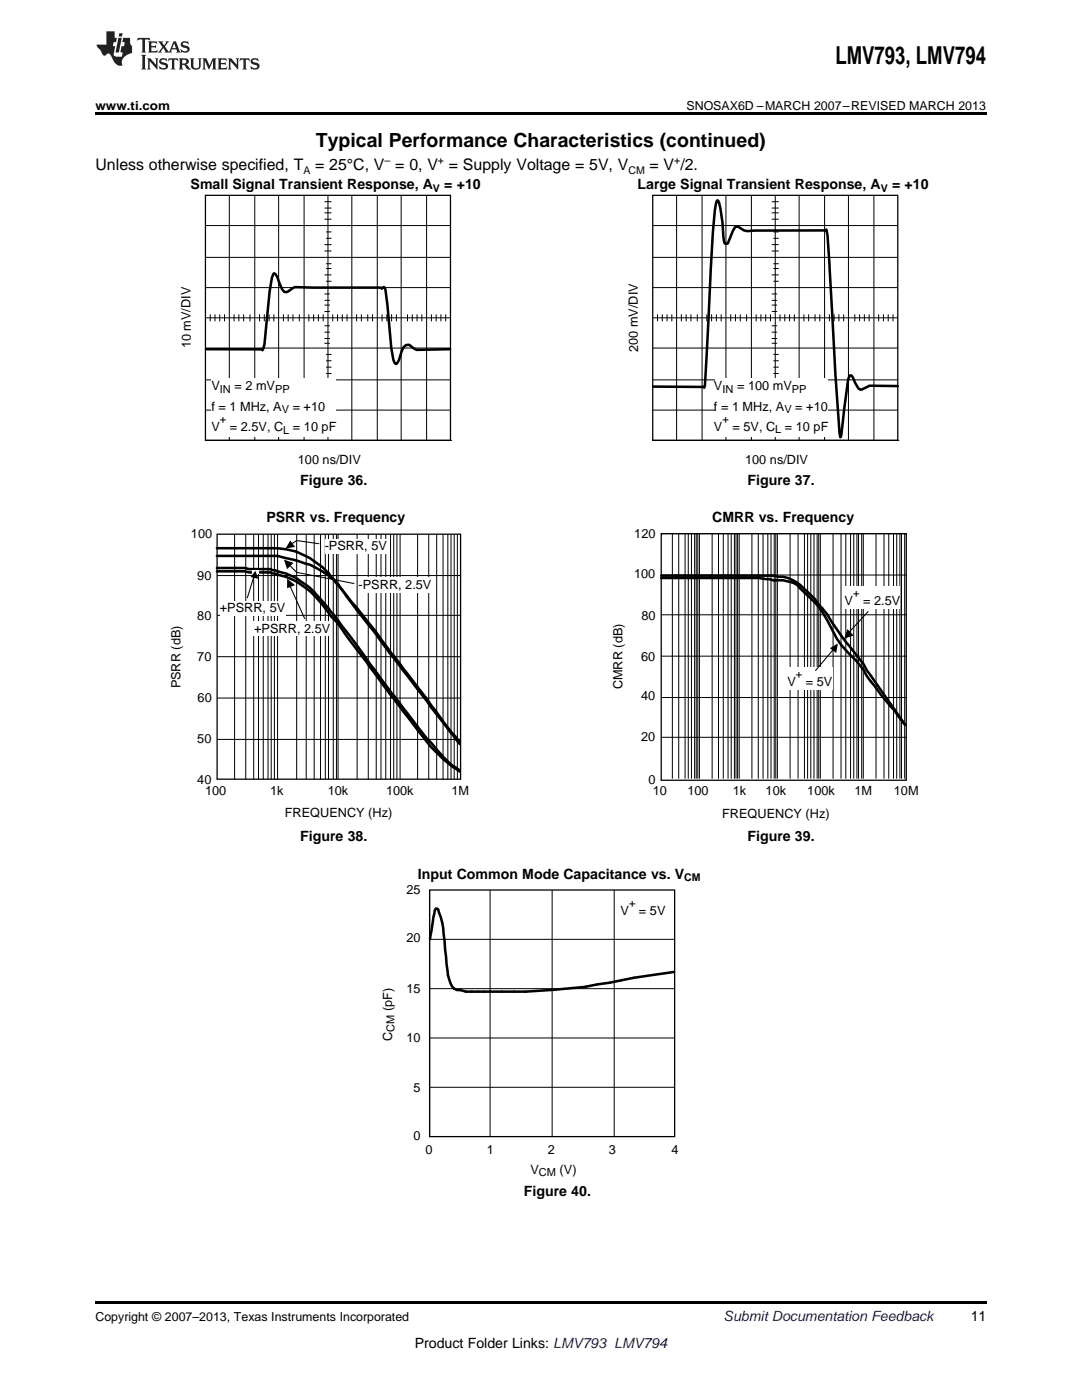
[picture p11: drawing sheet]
<svg xmlns="http://www.w3.org/2000/svg" width="216mm" height="279mm" viewBox="0 0 216 279" stroke-linecap="round" stroke-linejoin="round" font-family="sans-serif">
<path d="M19 259.7h177.8v.5h-177.8z" fill="#000"/>
<path d="M111.5 240.4h.3v.7h-.3z" fill="#fff"/>
<path d="M85.8 187.4l.7-4.4 .3-1.3 .2-.3 .5 .1v.5a12.3 12.3 0 0 1 1 4.4l.6 6a9.9 9.9 0 0 0 1.2 4.5 1.66 1.66 0 0 0 1.5 .7l1.2 .3h11.9l12-.9 4.8-.9a111.7 111.7 0 0 1 12.8-2.1" fill="none" stroke="#000" stroke-width=".51"/>
<path d="M85.7 177.6h48.9v49.2h-48.9z" fill="none" stroke="#000" stroke-width=".25"/>
<path d="M85.7 177.6v49.2M97.8 177.6v49.2M110.2 177.6v49.2M122.6 177.6v49.2M85.7 197.3h48.9M85.7 187.5h48.9M85.7 217h48.9M85.7 207.2h48.9" fill="none" stroke="#000" stroke-width=".2"/>
<path d="M123.8 178.9h8.9v4.4h-8.9z" fill-rule="evenodd" fill="#fff"/>
<g fill="#fff">
<path d="M66.9 169.7h.3v.7h-.3z"/>
<path d="M156.1 169.7h.4v.7h-.4z"/>
</g>
<path d="M43.3 109.4h12.1a15.1 15.1 0 0 1 11.6 6.8l2.2 2.6a193.3 193.3 0 0 1 9.9 12.8l6.1 7.9a84.2 84.2 0 0 0 6.5 8.6M43.3 113.4h5.5a20.8 20.8 0 0 0 5.2 .2l.4 .2a15.3 15.3 0 0 1 9.9 6.1l2.2 2.7 4.7 6.1 7 9.7 1.4 1.8a111.8 111.8 0 0 0 10.2 12.2l1.9 1.4M43.3 110.9h12.1l3.7 .9a18.8 18.8 0 0 1 7.9 4.2l4.2 5.7 3.6 4.6 3.4 4.6 13.5 17.6M43.3 114h5.5a20.8 20.8 0 0 0 5.2 .2l.4 .3a15.3 15.3 0 0 1 9.9 6.1l1.8 2.4 1.4 1.6 10.7 14.5 4.1 5.2a35 35 0 0 0 9.4 9.7" fill="none" stroke="#000" stroke-width=".51"/>
<g fill="none" stroke="#000" stroke-width=".2">
<path d="M43.3 114.9h48.6M46.8 106.6v48.9M49 106.6v48.9M50.6 106.6v48.9M51.6 106.6v48.9M52.5 106.6v48.9M53.5 106.6v48.9M54.1 106.6v48.9M54.8 106.6v48.9M55.4 106.6v48.9M59.2 106.6v48.9M61.1 106.6v48.9"/>
<path d="M62.7 106.6v48.9M64 106.6v48.9M64.9 106.6v48.9M65.5 106.6v48.9M66.5 106.6v48.9M67.1 106.6v48.9M67.5 106.6v48.9M71.3 106.6v48.9M73.5 106.6v48.9M75.1 106.6v48.9M76 106.6v48.9M77 106.6v48.9"/>
<path d="M77.9 106.6v48.9M78.6 106.6v48.9M79.2 106.6v48.9M79.8 106.6v48.9M83.3 106.6v48.9M85.5 106.6v48.9M87.1 106.6v48.9M88.4 106.6v48.9M89.4 106.6v48.9M90 106.6v48.9M90.6 106.6v48.9M91.3 106.6v48.9"/>
<path d="M91.9 106.6v48.9M43.3 139.3h48.6M43.3 131.1h48.6M43.3 122.8h48.6M43.3 147.6h48.6"/>
</g>
<path d="M43.3 106.6h48.6v48.9h-48.6z" fill="none" stroke="#000" stroke-width=".25"/>
<g fill="#fff">
<path d="M64.9 107.6h12.4v2.8h-12.4z" fill-rule="evenodd"/>
<path d="M71.6 115.2h14.6v3.2h-14.6z" fill-rule="evenodd"/>
<path d="M44 119.9h13v2.9h-13z" fill-rule="evenodd"/>
<path d="M50.6 124.1h15.3v2.8h-15.3z" fill-rule="evenodd"/>
</g>
<path d="M57.6 112.6l1.6 1.6 11.4 2.3M57.9 117.1l2.9 6.3M58.2 108.5l1-.6 4.4 .6" fill="none" stroke="#000" stroke-width=".21"/>
<path d="M56.7 111.7l1.9 .6-1.3 1.3zM57.3 115.5l1.6 1.3-1.6 .6zM57.9 107.9l1 1.2-1.9 .4z" fill="#000"/>
<path d="M50.3 113.9h1.3v.6h-1.3z" fill-rule="evenodd" fill="#fff"/>
<path d="M50.6 115.2l-1.2 4.1" fill="none" stroke="#000" stroke-width=".21"/>
<path d="M50.9 113.9l.7 1.6-1.6-.3z" fill="#000"/>
<path d="M131.9 114.9h22.4l1 .2a7.8 7.8 0 0 1 5.8 3l1.5 1.4 .6 1 1.8 2.1 2.9 4.4 4.4 5.6 .6 1.1 7.7 10.9-7.7-9.7a13.6 13.6 0 0 0-3.5-4.4 15.5 15.5 0 0 1-3.4-4.9 18.9 18.9 0 0 0-4.9-6.8l-2-2.1a8.6 8.6 0 0 0-4.8-.9l-2.9-.5h-19.5" fill="none" stroke="#000" stroke-width=".51"/>
<g fill="none" stroke="#000" stroke-width=".2">
<path d="M131.9 106.5h48.9M131.9 114.8h48.9M134.2 106.5v48.9M135.4 106.5v48.9M136.7 106.5v48.9M137.3 106.5v48.9M138 106.5v48.9M138.6 106.5v48.9M138.9 106.5v48.9M139.2 106.5v48.9M139.6 106.5v48.9M142.1 106.5v48.9"/>
<path d="M143.4 106.5v48.9M144.3 106.5v48.9M145.3 106.5v48.9M145.9 106.5v48.9M146.5 106.5v48.9M146.9 106.5v48.9M147.2 106.5v48.9M147.5 106.5v48.9M150 106.5v48.9M151.3 106.5v48.9M152.3 106.5v48.9M153.2 106.5v48.9"/>
<path d="M153.8 106.5v48.9M154.5 106.5v48.9M154.8 106.5v48.9M155.1 106.5v48.9M157.7 106.5v48.9M159.2 106.5v48.9M160.5 106.5v48.9M161.1 106.5v48.9M161.8 106.5v48.9M162.4 106.5v48.9M163.1 106.5v48.9M163.4 106.5v48.9"/>
<path d="M163.7 106.5v48.9M166.2 106.5v48.9M167.8 106.5v48.9M168.8 106.5v48.9M169.7 106.5v48.9M170.4 106.5v48.9M171 106.5v48.9M171.3 106.5v48.9M171.9 106.5v48.9M172.3 106.5v48.9M174.8 106.5v48.9M176.4 106.5v48.9"/>
<path d="M177.3 106.5v48.9M178.3 106.5v48.9M178.9 106.5v48.9M179.6 106.5v48.9M179.9 106.5v48.9M180.5 106.5v48.9M131.9 122.7h48.9M131.9 131h48.9M131.9 139.2h48.9M131.9 147.1h48.9"/>
</g>
<path d="M131.9 106.5h48.9v49.2h-48.9z" fill="none" stroke="#000" stroke-width=".25"/>
<g fill="#fff">
<path d="M168.5 117h11.1v4.4h-11.1z" fill-rule="evenodd"/>
<path d="M157 133.2h9.2v4.4h-9.2z" fill-rule="evenodd"/>
</g>
<path d="M166.2 129.7l-3.5 4.1M173.2 122.1l-3.8 4.1" fill="none" stroke="#000" stroke-width=".21"/>
<path d="M165.6 129.4l1.6-1-.3 1.9zM169.1 125.6l1.3 1.2-1.9 .7z" fill="#000"/>
<g fill="#fff">
<path d="M66.9 98.6h.3v.7h-.3z"/>
<path d="M156.1 98.6h.4v.7h-.4z"/>
</g>
<g fill="none" stroke="#000" stroke-width=".2">
<path d="M45.8 39v48.9M50.8 39v48.9M55.6 39v48.9M60.7 39v48.9M65.4 39v48.9M70.2 39v48.9M75.3 39v48.9M80 39v48.9M85.1 39v48.9M41 57.4h48.9M41 51.4h48.9M41 45h48.9"/>
<path d="M64.8 40.3h1.3M64.8 43.7h1.3M64.8 42.5h1.3M64.8 41.5h1.3M64.8 50.1h1.3M64.8 48.8h1.3M64.8 54.9h1.3M64.8 59.9h1M64.8 58.7h1M65.1 47.6h1M65.1 46.3h1M65.1 56.1h1"/>
<path d="M65.1 53.6h1M65.1 52.6h1M41 75.8h48.9M41 69.5h48.9M41 63.4h48.9M41.9 62.8v1.3M42.9 62.8v1.3M43.9 62.8v1.3M44.8 62.8v1.3M46.7 62.8v1.3M47.7 62.8v1.3M48.6 62.8v1.3"/>
<path d="M49.9 62.8v1.3M51.8 62.8v1.3M52.7 62.8v1.3M53.7 62.8v1.3M54.6 62.8v1.3M56.6 62.8v1.3M57.5 62.8v1.3M58.5 62.8v1.3M59.7 62.8v1.3M61.6 62.8v1.3M62.6 62.8v1.3M63.5 62.8v1.3"/>
<path d="M64.5 62.8v1.3M64.8 62.2h1M64.8 60.9h1M64.8 68.5h1M64.8 67.6h1M64.8 66.3h1M64.8 65h1M65.1 74.5h1M65.1 73.3h1M65.1 72h1M65.1 70.7h1M65.1 79.3h1"/>
<path d="M65.1 78.4h1M65.1 77.1h1M66.4 62.8v1.3M67.3 62.8v1.3M68.3 62.8v1.3M69.3 62.8v1.3M71.2 62.8v1.3M72.1 62.8v1.3M73.4 62.8v1.3M74.3 62.8v1.3M76.2 62.8v1.3M77.2 62.8v1.3"/>
<path d="M78.1 62.8v1.3M79.1 62.8v1.3M81.3 62.8v1.3M82.3 62.8v1.3M83.2 62.8v1.3M84.2 62.8v1.3M86.1 62.8v1.3M87 62.8v1.3M88 62.8v1.3M88.9 62.8v1.3M41 81.8h48.9M41 87.9h49.2"/>
<path d="M65.1 80.6h1M65.1 86.9h1M65.1 85.7h1M65.1 84.4h1M65.1 83.1h1"/>
</g>
<path d="M41 39h48.9v48.9h-48.9z" fill="none" stroke="#000" stroke-width=".25"/>
<path d="M42.3 75.5h24.7v11.7h-24.7z" fill-rule="evenodd" fill="#fff"/>
<path d="M41.2 69.7h11.1l.1 .2 .4-1.2 1-10.5 .5-2.7 .4-1 .2 .2 .4 .5 1 2.5 .4 .5 .4 .1 1.7-1 17.2 .1 .2 .2 .5-.3 .2 .5 .4 2.9 .8 8.8 .4 2.3 .2 .6 .3 .2 .6-.7 .9-2.6 .5-.4 .7-.1 1.4 1 6.7-.1" fill="none" stroke="#000" stroke-width=".51"/>
<g fill="none" stroke="#000" stroke-width=".2">
<path d="M135 39v48.9M140.1 39v48.9M144.9 39v48.9M149.9 39v48.9M154.7 39v48.9M159.5 39v48.9M164.5 39v48.9M169.3 39v48.9M174.4 39v48.9M130.2 57.4h48.9M130.2 51.4h48.9M130.2 45h48.9"/>
<path d="M154.1 40.3h1.2M154.1 43.7h1.2M154.1 42.5h1.2M154.1 41.5h1.2M154.1 50.1h1.2M154.1 48.8h1.2M154.1 54.9h1.2M154.1 59.9h.9M154.1 58.7h.9M154.4 47.6h.9M154.4 46.3h.9M154.4 56.1h.9"/>
<path d="M154.4 53.6h.9M154.4 52.6h.9M130.2 75.8h48.9M130.2 69.5h48.9M130.2 63.4h48.9M131.2 62.8v1.3M132.2 62.8v1.3M133.1 62.8v1.3M134.1 62.8v1.3M136 62.8v1.3M136.9 62.8v1.3M137.9 62.8v1.3"/>
<path d="M139.1 62.8v1.3M141 62.8v1.3M142 62.8v1.3M142.9 62.8v1.3M143.9 62.8v1.3M145.8 62.8v1.3M146.8 62.8v1.3M147.7 62.8v1.3M149 62.8v1.3M150.9 62.8v1.3M151.8 62.8v1.3M152.8 62.8v1.3"/>
<path d="M153.7 62.8v1.3M154.1 62.2h.9M154.1 60.9h.9M154.1 68.5h.9M154.1 67.6h.9M154.1 66.3h.9M154.1 65h.9M154.4 74.5h.9M154.4 73.3h.9M154.4 72h.9M154.4 70.7h.9M154.4 79.3h.9"/>
<path d="M154.4 78.4h.9M154.4 77.1h.9M155.6 62.8v1.3M156.6 62.8v1.3M157.6 62.8v1.3M158.5 62.8v1.3M160.4 62.8v1.3M161.4 62.8v1.3M162.6 62.8v1.3M163.6 62.8v1.3M165.5 62.8v1.3M166.4 62.8v1.3"/>
<path d="M167.4 62.8v1.3M168.3 62.8v1.3M170.6 62.8v1.3M171.5 62.8v1.3M172.5 62.8v1.3M173.4 62.8v1.3M175.3 62.8v1.3M176.3 62.8v1.3M177.2 62.8v1.3M178.2 62.8v1.3M130.2 81.8h48.9M130.2 87.9h49.3"/>
<path d="M154.4 80.6h.9M154.4 86.9h.9M154.4 85.7h.9M154.4 84.4h.9M154.4 83.1h.9"/>
</g>
<path d="M130.2 39h48.9v48.9h-48.9z" fill="none" stroke="#000" stroke-width=".25"/>
<path d="M142.6 75.5h22.6v11.7h-22.6z" fill-rule="evenodd" fill="#fff"/>
<path d="M179.1 77h-5.6l-1.8 .8-.4-.3-1.3-2.5h-.4l-.4 .7-1.3 11-.2 .6a730.9 730.9 0 0 1-2.2-34.4l-.4-5.9-.2-1.2-.2 .2h-14.2a3.2 3.2 0 0 1-3.3-.8l-.5 .1-.5 .8-1 2.5h-.6l-.1-.5a35.4 35.4 0 0 0-1.2-8h-.3l-.4 1.9a675.3 675.3 0 0 0-1.6 29l-.5 6.4-.1-.2h-10.1" fill="none" stroke="#000" stroke-width=".51"/>
<path d="M19 22.5h177.8v.5h-177.8z" fill="#000"/>
<g fill="#231f20">
<path d="M27.5 7.6l-.1 .5 .4-.2h.6v.1v2.1l-.2 .4h1l-.3-.4v-2.1l.1-.1h.5l.5 .2-.2-.5zM29.5 8.3l.2 .3v1.5l-.2 .4h1.8l.2-.6a1.04 1.04 0 0 1-1.3 .2v-.7h.6l.3 .2v-.6l-.3 .2h-.6v-.6l.8-.1 .4 .3-.2-.5zM31.5 8.3l.9 1.1-.9 1.1h.8l-.2-.2 .5-.7 .4 .7-.2 .2h1.5l-.1-.2 .1-.4h.9l.1 .4-.2 .2h1l-.3-.3-.7-1.9h-.5l-.9 2-.8-1 .9-1h-.8l.1 .3-.3 .5-.4-.6 .2-.2zM34.7 8.6l.4 1h-.7zM36.3 8.4a.63 .63 0 0 0-.2 .7 .63 .63 0 0 0 .6 .4l.6 .2 .1 .2a.75 .75 0 0 1-.7 .4 .75 .75 0 0 1-.6-.5l.1 .7 .1-.1a1.11 1.11 0 0 0 1.5-.6 1.13 1.13 0 0 0-1.2-.8l-.1-.4a1.04 1.04 0 0 1 1.2 .2l-.2-.5-.1 .1-.5-.2zM28.2 10.9l.2 .4v2.2l-.2 .4h1l-.3-.4v-2.2l.3-.4zM29.3 11.6l.3 .4v1.5l-.3 .4h.8l-.2-.4v-1.3l1.5 1.7v-1.9l.2-.4h-.7l.2 .4v.9l-1.1-1.3zM32 11.8a.62 .62 0 0 0-.2 .7 .62 .62 0 0 0 .6 .4l.6 .1 .1 .3a.76 .76 0 0 1-.7 .3 .76 .76 0 0 1-.6-.4l.1 .7 .1-.1a1.11 1.11 0 0 0 1.5-.6 1.13 1.13 0 0 0-1.2-.8l-.1-.4a1.04 1.04 0 0 1 1.2 .2l-.2-.6-.1 .1-.5-.1zM33.7 11.6l-.2 .6a.61 .61 0 0 1 .8-.3v1.6l-.2 .4h.9l-.2-.4v-1.6a.63 .63 0 0 1 .8 .3l-.2-.6zM35.6 11.6l.3 .4v1.5l-.3 .4h1l-.2-.2v-.8l.5 .2a.76 .76 0 0 0 1.2 .7l-1-1a.58 .58 0 0 0 .6-.5 .58 .58 0 0 0-.5-.6zM36.4 11.9h.1a.45 .45 0 0 1 .5 .1 .45 .45 0 0 1 .1 .5l-.7 .2zM37.9 11.6l.2 .2a2.17 2.17 0 0 0 .3 1.9 .99 .99 0 0 0 1.6-.6v-1.1l.2-.4h-.7l.2 .2a1.92 1.92 0 0 1-.2 1.8 .6 .6 0 0 1-.9-.5v-1.1l.2-.4zM40.4 11.6l.2 .4v1.5l-.2 .4h.7l-.2-.4v-1.4l.8 1.8 .8-1.8v1.4l-.2 .4h.9l-.2-.4v-1.5l.2-.4h-.8l-.6 1.5-.6-1.5zM43.4 11.6l.2 .4v1.5l-.2 .4h1.8l.2-.6a1.04 1.04 0 0 1-1.3 .1v-.6h.5l.4 .2v-.6l-.4 .2h-.5v-.7h.8l.3 .3-.1-.6zM45.5 11.6l.2 .4v1.5l-.2 .4h.7l-.2-.4v-1.3l1.5 1.7v-1.9l.2-.4h-.7l.2 .4v.9l-1.1-1.3zM47.9 11.6l-.1 .6a.61 .61 0 0 1 .8-.3v1.6l-.3 .4h1l-.3-.4 .1-1.6a.63 .63 0 0 1 .7 .3l-.1-.6zM50.2 11.8a.62 .62 0 0 0-.2 .7 .62 .62 0 0 0 .6 .4l.6 .1 .2 .3a.76 .76 0 0 1-.8 .3 .76 .76 0 0 1-.6-.4l.1 .7 .2-.1a1.11 1.11 0 0 0 1.5-.6 1.13 1.13 0 0 0-1.3-.8l-.1-.4a1.04 1.04 0 0 1 1.2 .2l-.1-.6-.2 .1-.5-.1z"/>
<path d="M21.2 6.3v2.6h-1.9l.1 .4 .7 .9a.91 .91 0 0 0 1 .8 .56 .56 0 0 1 .5-.3 .56 .56 0 0 1 .5 .3l.4 .8a1.53 1.53 0 0 0 1.9 1.2 1.54 1.54 0 0 1 1-2.1l.9-.3v-1.4a1.52 1.52 0 0 1-.3-1.6h-1.4l-.2 .8h.5l-.2 .8h-.4l-.2 1v.2l.4 .1-.2 .8a1.93 1.93 0 0 1-1.6-.3l.3-1.8h-.5l.2-.8h.4l.2-.8h-.4v-1.3zM23.6 7.6l-.6 2.9h.7l.6-2.9zM23.8 6.6l-.1 .7h.6l.2-.7z"/>
</g>
<text font-size="4.9" x="166.7" y="12.8">LMV793, LMV794</text>
<text font-size="3.9" x="63" y="29.3">Typical Performance Characteristics (continued)</text>
<g font-size="3.2">
<text x="19" y="34">Unless otherwise specified, T</text>
<text x="62.9" y="34">= 25°C, V = 0, V = Supply Voltage = 5V, V</text>
<text x="129.6" y="34">= V /2.</text>
</g>
<g font-size="2.8">
<text x="38" y="37.7">Small Signal Transient Response, A</text>
<text x="88.7" y="37.7">= +10</text>
<text x="127.2" y="37.7">Large Signal Transient Response, A</text>
<text x="178" y="37.7">= +10</text>
<text x="59.9" y="96.8">Figure 36.</text>
<text x="149.2" y="96.8">Figure 37.</text>
<text x="53.2" y="104.2">PSRR vs. Frequency</text>
<text x="142.1" y="104.2">CMRR vs. Frequency</text>
<text x="59.9" y="167.9">Figure 38.</text>
<text x="149.2" y="167.9">Figure 39.</text>
<text x="83.4" y="175.3">Input Common Mode Capacitance vs. V</text>
<text x="104.5" y="238.6">Figure 40.</text>
<text x="193.7" y="263.6">11</text>
<text x="82.8" y="269">Product Folder Links: LMV793 LMV794</text>
</g>
<text font-size="2.8" fill="#0000c8" x="144.4" y="263.6">Submit Documentation Feedback</text>
<g font-size="2.5">
<text x="19" y="21.9">www.ti.com</text>
<text x="137" y="21.9">SNOSAX6D –MARCH 2007–REVISED MARCH 2013</text>
<text x="38.1" y="69.5" transform="rotate(-90 38.1 69.5)">10 mV/DIV</text>
<text x="127.3" y="70.3" transform="rotate(-90 127.3 70.3)">200 mV/DIV</text>
<text x="42.2" y="77.9">V</text>
<text x="46.8" y="77.9">= 2 mV</text>
<text x="142.5" y="77.9">V</text>
<text x="147.1" y="77.9">= 100 mV</text>
<text x="42.2" y="82">f = 1 MHz, A</text>
<text x="58.4" y="82">= +10</text>
<text x="142.5" y="82">f = 1 MHz, A</text>
<text x="158.7" y="82">= +10</text>
<text x="42.2" y="86.1">V</text>
<text x="45.9" y="86.1">= 2.5V, C</text>
<text x="58.5" y="86.1">= 10 pF</text>
<text x="142.5" y="86">V</text>
<text x="146.2" y="86">= 5V, C</text>
<text x="156.6" y="86">= 10 pF</text>
<text x="59.4" y="92.6">100 ns/DIV</text>
<text x="148.7" y="92.6">100 ns/DIV</text>
<text x="38.1" y="107.4">100</text>
<text x="126.6" y="107.3">120</text>
<text x="64.8" y="109.8">-PSRR, 5V</text>
<text x="39.4" y="115.8">90</text>
<text x="71.6" y="117.6">-PSRR, 2.5V</text>
<text x="126.5" y="115.3">100</text>
<text x="39.4" y="123.8">80</text>
<text x="43.9" y="122.1">+PSRR, 5V</text>
<text x="128" y="123.8">80</text>
<text x="168.5" y="120.7">V</text>
<text x="172.2" y="120.7">= 2.5V</text>
<text x="39.4" y="132">70</text>
<text x="50.7" y="126.3">+PSRR, 2.5V</text>
<text x="127.9" y="131.9">60</text>
<text x="36" y="137.4" transform="rotate(-90 36 137.4)">PSRR (dB)</text>
<text x="124.2" y="137.6" transform="rotate(-90 124.2 137.6)">CMRR (dB)</text>
<text x="157.1" y="136.8">V</text>
<text x="160.8" y="136.8">= 5V</text>
<text x="39.4" y="140.1">60</text>
<text x="127.9" y="139.8">40</text>
<text x="39.4" y="148.3">50</text>
<text x="127.9" y="147.8">20</text>
<text x="39.4" y="156.5">40</text>
<text x="40.9" y="158.7">100</text>
<text x="53.9" y="158.7">1k</text>
<text x="65.4" y="158.7">10k</text>
<text x="77" y="158.7">100k</text>
<text x="90.1" y="158.7">1M</text>
<text x="129.4" y="156.4">0</text>
<text x="130.2" y="158.7">10</text>
<text x="137.2" y="158.7">100</text>
<text x="146.2" y="158.7">1k</text>
<text x="152.8" y="158.6">10k</text>
<text x="161.1" y="158.7">100k</text>
<text x="170.5" y="158.6">1M</text>
<text x="178.4" y="158.7">10M</text>
<text x="56.8" y="163">FREQUENCY (Hz)</text>
<text x="144.1" y="163.2">FREQUENCY (Hz)</text>
<text x="81.1" y="178.4">25</text>
<text x="123.8" y="182.6">V</text>
<text x="127.5" y="182.6">= 5V</text>
<text x="81.1" y="188.1">20</text>
<text x="78.3" y="201.8" transform="rotate(-90 78.3 201.8)">(pF)</text>
<text x="81.1" y="198.2">15</text>
<text x="78.3" y="207.7" transform="rotate(-90 78.3 207.7)">C</text>
<text x="81.1" y="208">10</text>
<text x="82.5" y="217.8">5</text>
<text x="82.5" y="227.5">0</text>
<text x="84.9" y="230.3">0</text>
<text x="97.1" y="230.3">1</text>
<text x="109.3" y="230.3">2</text>
<text x="121.5" y="230.3">3</text>
<text x="134" y="230.3">4</text>
<text x="105.8" y="234.2">V</text>
<text x="111.7" y="234.2">(V)</text>
<text x="19" y="263.6">Copyright © 2007–2013, Texas Instruments Incorporated</text>
</g>
<g font-size="2.2">
<text x="43.9" y="78.4">IN</text>
<text x="54.9" y="78.4">PP</text>
<text x="56.2" y="82.5">V</text>
<text x="144.2" y="78.4">IN</text>
<text x="156.5" y="82.4">V</text>
<text x="158" y="78.4">PP</text>
<text x="43.9" y="84.4">+</text>
<text x="56.5" y="86.5">L</text>
<text x="144.2" y="84.4">+</text>
<text x="154.7" y="86.5">L</text>
<text x="170.2" y="119.1">+</text>
<text x="158.8" y="135.2">+</text>
<text x="125.5" y="181">+</text>
<text x="78.7" y="205.9" transform="rotate(-90 78.7 205.9)">CM</text>
<text x="107.5" y="234.7">CM</text>
</g>
<g font-size="2.1">
<text x="60.5" y="34.6">A</text>
<text x="76.7" y="32.7">–</text>
<text x="87.4" y="32.7">+</text>
<text x="125.4" y="34.6">CM</text>
<text x="134.5" y="32.7">+</text>
<text x="86.4" y="38.3">V</text>
<text x="175.8" y="38.3">V</text>
<text x="136.5" y="175.9">CM</text>
</g>
</svg>
